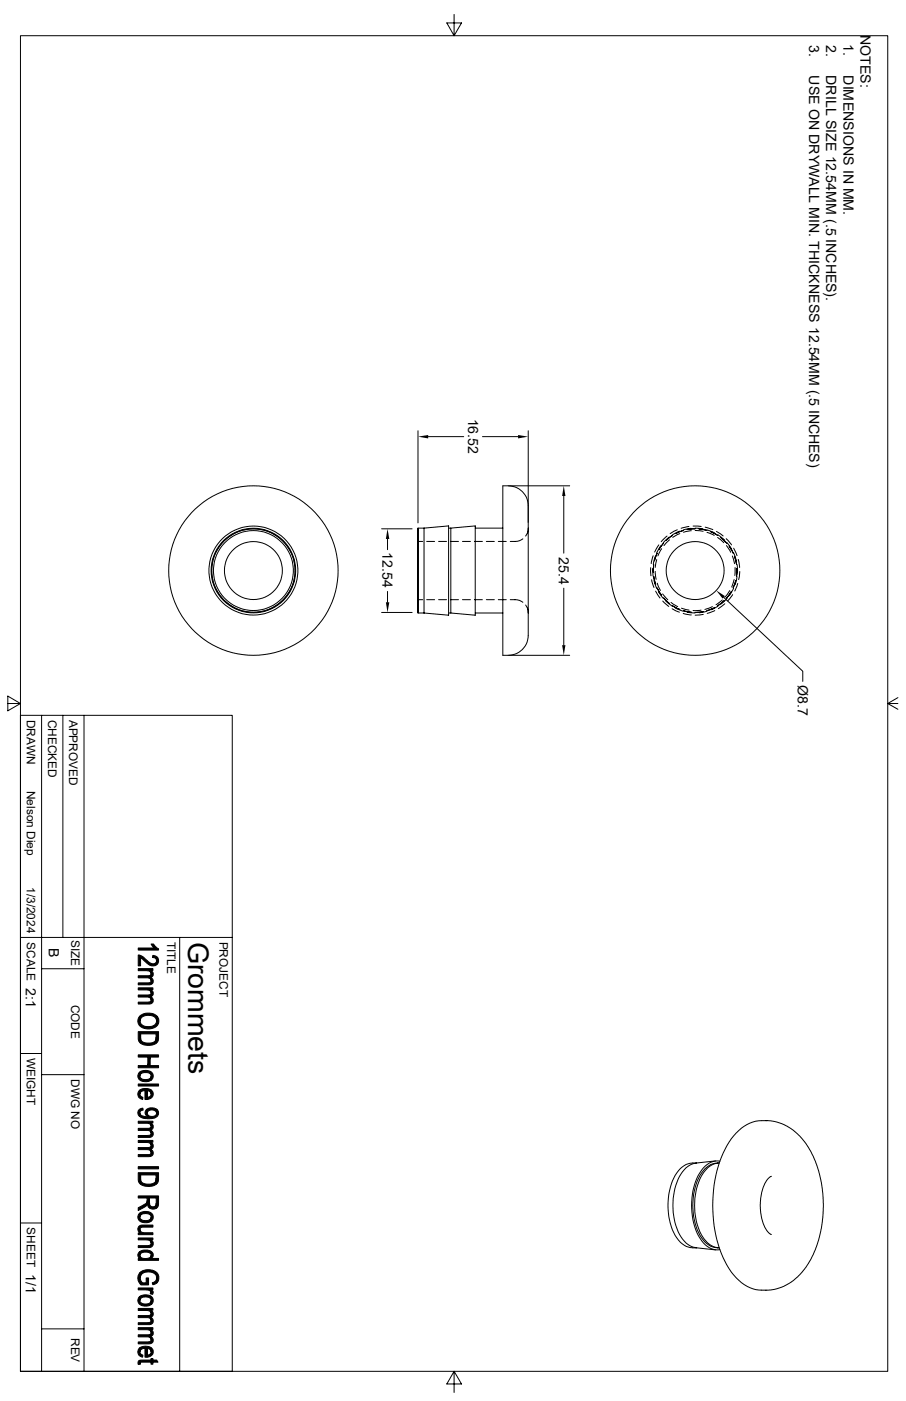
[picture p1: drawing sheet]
<svg xmlns="http://www.w3.org/2000/svg" width="279mm" height="432mm" viewBox="0 0 279 432" stroke-linecap="round" stroke-linejoin="round" font-family="sans-serif">
<g fill="none" stroke="#000" stroke-width=".31">
<path d="M6.3 11h267.5v411.7h-267.5zM140 4.4v6.6l2.3-3.9h-4.5l2.2 3.9M128.9 132.8v28.4M132 134.6h11M148.8 134.6h11M162.9 132.8v28.2M155.1 149.7a6.6 6.6 0 0 1 7.8 7.5v37.3a6.5 6.5 0 0 1-7.8 7.5zM156.9 149.7h18.8M173.9 152.9v17.6M117.7 163h9.4M119.5 166.1v3.3M128.9 163.5h.1"/>
<path d="M128.9 166.9h1.4M128.9 162.9v25.9M130.8 162.8l7.5-.7v27.5l-7.5-.7M130.8 162.8v26.1M130.8 162.8h-1.9v26.1h1.9M131.6 166.9h2.4M135.3 166.9h2.4M138.3 162.8h.7M138.9 166.9h2.5M139 162.8l7.6-.7v27.5l-7.6-.7M139 162.8v26.1M142.6 166.9h2.5"/>
<path d="M146.3 166.9h2.5M146.6 162.8h8.5M150 166.9h2.4M153.7 166.9h2.4M161.2 166.1a4.7 4.7 0 0 1-3.8 .8M162.9 162.8a3.5 3.5 0 0 1-.8 2.4M200.7 175v2.5M201 178.7l.7 2.4M201.3 175.2l.2 2.5M201.4 171.3l-.6 2.4M201.6 174l-.1 2.5M201.6 177.7l.6 2.4"/>
<path d="M201.7 178.9l.8 2.4M202.1 176.1l.3 2.5M202.1 171.5l-.6 2.4M202.5 172.5l-.4 2.4M202.6 170.5l-.8 2.3M202.7 179.7l1 2.3M203.2 167.9l-1.3 2.2M203.8 168.2l-1.3 2.2M204 169.1l-1.1 2.2M204.6 167.4l-1.4 2M205.7 165.2l-1.8 1.8M206.3 165.6l-1.7 1.7"/>
<path d="M206.5 166.4l-1.7 1.7M207.4 165l-2 1.5M208.9 163.3l-2.2 1.2M209.5 163.7l-2.2 1.1M209.6 164.5l-2.1 1.2M210.7 163.5l-2.3 .9M212.5 162.3l-2.4 .5M213.2 163.6l-2.4 .4M213.2 162.9l-2.5 .4M213.7 162.1l2.5 .2M214.3 163l-2.4 .2M214.4 163.5l2.4 .2"/>
<path d="M214.4 162.8l2.4 .2M215.6 163l2.4 .4M217.5 162.5l2.3 .7M218 164.1l2.3 .9M218.1 163.3l2.2 1M219.2 163.9l2.1 1.1M220.9 163.8l2.1 1.4M221.3 165.7l1.9 1.6M221.4 164.8l2 1.6M222.3 165.7l1.8 1.7-1.8-1.7M223.9 166l1.7 1.9M224 168.1l1.3 2.1"/>
<path d="M224.2 167.3l1.5 2M224.9 168.4l1.2 2.1M225.8 171.4l.7 2.3M226.3 169l1 2.2M226.3 170.4l.8 2.4M226.4 178.6l-.8 2.3M226.6 171.6l.6 2.4M226.7 174.9l-.1 2.5M226.9 178.9l-.8 2.3M227.2 175.2l-.1 2.5M227.3 174l.1 2.5M227.3 177.7l-.6 2.4"/>
<path d="M227.5 179.8l-.9 2.4M227.7 172.4l.4 2.5M228.1 176.1l-.3 2.5M117.7 188.8h9.4M119.5 182.3v3.3M128.9 188.2h.1M128.9 184.8h1.4M131.6 184.8h2.4M135.3 184.8h2.4M138.3 188.9h.7M138.9 184.8h2.5M142.6 184.8h2.5"/>
<path d="M146.3 184.8h2.5M146.6 188.9h8.5M150 184.8h2.4M153.7 184.8h2.4M157.4 184.8a5.2 5.2 0 0 1 3.8 .8M162.1 186.5a3.5 3.5 0 0 1 .8 2.4M173.9 181.3v17.5M202.2 182.2l1.3 2.1M202.6 181.2l1.3 2.1M203.1 182.4l1.4 2M204.3 183l1.7 1.9M204.4 185.3l1.8 1.6"/>
<path d="M205.4 185.3l1.9 1.5M206.4 186l-1.7-1.7 1.8 1.7M206.9 185.7l2.1 1.2M207.3 187.6l2.2 1.1M207.4 186.7l2.2 1.1M208.4 187.5l2.3 .9M210.1 187.5l2.4 .5M210.7 189.1l2.5 .4M210.8 188.2l2.4 .5M211.9 188.7l2.4 .2M216.2 188l-2.5 .2M216.8 188.5l-2.4 .3"/>
<path d="M216.9 189.4l-2.5 .2M218 188.4l-2.4 .4M219.7 187l-2.3 .8M220.3 187.3l-2.3 .9M220.4 188.2l-2.3 .9M221.4 186.9l-2.2 1.1M222.8 184.9l-2 1.5M223.2 184.1l24.4 22.8v3.1M223.3 185.2l-1.9 1.5M223.5 186.1l-2 1.5M224.2 184.4l-1.8 1.7M225 182l-1.4 2"/>
<path d="M225.6 182.3l-1.5 2M225.9 183.3l-1.5 1.9M226.2 181.3l-1.2 2.1M2.4 216.8h3.9l-3.9-2.3v4.6l3.9-2.3M156.9 202h18.8M273.8 216.8l3.1 1.8M276.9 215l-3.1 1.8h3.1M6.3 220.5h65.3v202.2h-65.3zM12.8 220.5v202.2M19.4 220.5v68.4M25.9 220.5v202.2M6.3 288.9h65.3"/>
<path d="M12.8 298.6h13.1M55.4 288.9v133.8M6.3 324.7h6.5M12.8 331.2h13.1M213.5 358.5a7 7 0 0 0-5.7 4.6 20.2 20.2 0 0 0 .9 18.4 6.3 6.3 0 0 0 6.1 3.1M213.5 358.4h1.3M220.7 357.8l-6.1 .7a8.5 8.5 0 0 0-6.2 6.8 19.8 19.8 0 0 0 2.1 16.6l1 1.2 1.2 .8 1.9 .6M221.2 358.5a7 7 0 0 0-5.8 4.6 20.2 20.2 0 0 0 1 18.4 6.2 6.2 0 0 0 5.1 3.1M221.2 358.4h.3M221.8 358.4a7.6 7.6 0 0 0-6.3 5.9 19.8 19.8 0 0 0 1.7 17.6l1 1.2 1.2 .8 1.9 .6M222 357.9a6.1 6.1 0 0 0-6.1 3.5 20.8 20.8 0 0 0 .5 21 5.9 5.9 0 0 0 5.6 2.7M227.1 349.2a12.5 12.5 0 0 1 11.8-3.5l2.8 .9 2.7 1.6 2.2 1.9 2.7 3.5 1.5 2.8 1.7 4.7 1.1 5.5 .3 4.3-.3 5.5-.9 4.7-1.2 4-1.6 3.4-1.8 2.7-3.2 3.3-3.2 2-2.8 .9a14.4 14.4 0 0 1-8.5-.9 19.9 19.9 0 0 1-8.4-11.5 41.8 41.8 0 0 1 2.2-31.9l1.4-2.2z"/>
<path d="M6.3 376.9h6.5M237.9 362.5l-1.3 1.1-1.3 2.5-.7 3.3-.2 1.9 .2 2.3 .7 3.3 1.3 2.5 1.3 1.1M214.5 384.6l6.2 .6M221.3 384.6h.5M12.8 409.6h13.1M140 422.7l-2.2 3.9h4.5l-2.3-3.9v6.5"/>
<circle cx="78.1" cy="175.8" r="12.9"/>
<circle cx="78.1" cy="175.9" r="13"/>
<circle cx="78.1" cy="175.9" r="8.9"/>
<circle cx="78.1" cy="175.9" r="26.1"/>
<circle cx="78.2" cy="175.8" r="12.3"/>
<circle cx="78.2" cy="175.9" r="13.7"/>
<circle cx="214.4" cy="175.8" r="26.1"/>
<circle cx="214.4" cy="175.8" r="8.9"/>
</g>
<g fill="#000" stroke="#000" stroke-width=".31">
<path d="M46.5 299.1l.1 1z" fill-rule="evenodd"/>
<path d="M42.6 298.5h4.6v.6h-.7v.6l-.9-.5h-3z" fill-rule="evenodd"/>
<path d="M46.6 291h.7l.3 .3-.1 .9z" fill-rule="evenodd"/>
<path d="M42.6 294.3l1.4 .5 1.2 1.1a1.93 1.93 0 0 0 3 .6l.1-.4v1.2a2.91 2.91 0 0 1-3.7-1.1l-1.3-1v2.5h-.7z" fill-rule="evenodd"/>
<path d="M42.6 292.2h4.9l.1-.9 1.3 1.1v.4h-6.3z" fill-rule="evenodd"/>
<path d="M47.1 294.5a1.62 1.62 0 0 1 1.7 1 1.62 1.62 0 0 1-.5 1.8l-.1-1.6-.4-.4-.8-.2z" fill-rule="evenodd"/>
<path d="M42.6 300.7h3.2l.6-.2 .2 1.8-.3-.7-.7-.2h-3z" fill-rule="evenodd"/>
<path d="M42.6 306.7h3.2l.6-.3 .2 1.8-.3-.6-.7-.3h-3z" fill-rule="evenodd"/>
<path d="M46.5 305l.1 1z" fill-rule="evenodd"/>
<path d="M42.6 304.5h4.6v.5h-.7v.6l-.9-.5h-3z" fill-rule="evenodd"/>
<path d="M46.7 299.2a1.16 1.16 0 0 1 .6 1.1 1.16 1.16 0 0 1-.8 1z" fill-rule="evenodd"/>
<path d="M42.6 302.9l3.7-.1 .3-.5v-.9a1.17 1.17 0 0 1 .6 1.5 1.17 1.17 0 0 1-1.5 .6h-3.1z" fill-rule="evenodd"/>
<path d="M46.7 305.1a1.12 1.12 0 0 1 .6 1.1 1.12 1.12 0 0 1-.8 1z" fill-rule="evenodd"/>
<path d="M42.6 308.9l3.7-.2 .3-.5v-.9a1.17 1.17 0 0 1 .6 1.5 1.17 1.17 0 0 1-1.5 .7h-3.1z" fill-rule="evenodd"/>
<path d="M43.3 313.1l1.1-.7 1.7-.1a3.3 3.3 0 0 1 2.2 .8v1.6a2.74 2.74 0 0 0-4.1-1.4l-.6 .4-.4 1z" fill-rule="evenodd"/>
<path d="M42.6 318h6.3l-.1 2.8-.6 .7-.1-2.9h-4.8v2.9l-.6-1z" fill-rule="evenodd"/>
<path d="M43.1 313.2l.1 1.5a2.18 2.18 0 0 0 2.9 1.7 2 2 0 0 0 2.2-1.7v-1.6a2.37 2.37 0 0 1 .4 2.7 2.37 2.37 0 0 1-2.4 1.3h-.3a2.76 2.76 0 0 1-3.5-2.9z" fill-rule="evenodd"/>
<path d="M42.6 334.1h6.3v.6h-6.3z" fill-rule="evenodd"/>
<path d="M43 336.1l.1-.1 .2 1.8 .8 .4-.1 .7a1.67 1.67 0 0 1-1-2.8z" fill-rule="evenodd"/>
<path d="M43.1 336a3.5 3.5 0 0 1 3.5 0v1.2l-.3-.7-1-.3v2.7h-.6v-2.8l-1.1 .3-.5 .8z" fill-rule="evenodd"/>
<path d="M42.9 330.6l.2-.2v1.2a2.02 2.02 0 0 0 3.2 .7l.3-.7 .1 1.3a2.82 2.82 0 0 1-4.2-.9v-.5z" fill-rule="evenodd"/>
<path d="M43.1 330.4a2.76 2.76 0 0 1 4.1 .9l-.1 1-.4 .6-.1-1.3a1.89 1.89 0 0 0-2.9-.8l-.4 .4-.2 .4z" fill-rule="evenodd"/>
<path d="M45.3 336.2v2h.2l.6-.2 .5-.4v-1.6a1.65 1.65 0 0 1 .5 1.9 1.65 1.65 0 0 1-1.8 1z" fill-rule="evenodd"/>
<path d="M43.3 318.6v1.1a1.87 1.87 0 0 0 2.5 1.8 1.76 1.76 0 0 0 2.3-1.8l.1 1.8-.2 .2-1.9 .5-1.8-.2-1-.5z" fill-rule="evenodd"/>
<path d="M42.6 328.4h3l.7-2.6v2.6h2.6v.7h-6.3z" fill-rule="evenodd"/>
<path d="M42.6 325.1h6.3v.7h-2.6l-.7 2.6v-2.6h-3z" fill-rule="evenodd"/>
<path d="M42.6 359.6h6.3v.7h-6.3z" fill-rule="evenodd"/>
<path d="M42.8 342.1l1.3-.6 .1 .6-.9 .4-.2 1.6a1.47 1.47 0 0 1-.3-2z" fill-rule="evenodd"/>
<path d="M45.1 342.1l.2-.2 .3 2.3a1.34 1.34 0 0 1-.5-2.1z" fill-rule="evenodd"/>
<path d="M42.6 347.8h3.2l.6-.3 .2 1.8-.3-.6-.4-.3h-3.3z" fill-rule="evenodd"/>
<path d="M42.6 353.7h3.2l.6-.3 .2 1.8-.3-.6-.4-.2-3.3-.1z" fill-rule="evenodd"/>
<path d="M46.5 346.1l.1 1z" fill-rule="evenodd"/>
<path d="M46.5 352l.1 1z" fill-rule="evenodd"/>
<path d="M42.6 345.6h4.6v.5h-.7v.6l-1-.5h-2.9z" fill-rule="evenodd"/>
<path d="M42.6 351.5h4.6v.5h-.7v.6l-.7-.4-3.2-.1z" fill-rule="evenodd"/>
<path d="M46.7 346.2a1.13 1.13 0 0 1 .6 1.1 1.13 1.13 0 0 1-.8 1z" fill-rule="evenodd"/>
<path d="M42.6 350l3.1-.1a.7 .7 0 0 0 .9-.6v-.9a1.17 1.17 0 0 1 .6 1.5 1.17 1.17 0 0 1-1.5 .7h-3.1z" fill-rule="evenodd"/>
<path d="M46.7 352.1a1.13 1.13 0 0 1 .6 1.1 1.13 1.13 0 0 1-.8 1z" fill-rule="evenodd"/>
<path d="M42.6 355.9h3.1a.7 .7 0 0 0 .9-.7v-.9a1.19 1.19 0 0 1 .6 1.5 1.19 1.19 0 0 1-1.5 .7h-3.1z" fill-rule="evenodd"/>
<path d="M45.3 341.9a2.95 2.95 0 0 1 3 0v1.2a1.5 1.5 0 0 0-1.5-1 1.5 1.5 0 0 0-1.4 1z" fill-rule="evenodd"/>
<path d="M43.1 343a2.1 2.1 0 0 0 2.5 1.2v-.6a1.59 1.59 0 0 0 2.7-.5v-1.2a1.71 1.71 0 0 1 .3 2 1.71 1.71 0 0 1-1.8 .9h-1.1a4 4 0 0 1-2.6-.7z" fill-rule="evenodd"/>
<path d="M43.2 379l.1 1z" fill-rule="evenodd"/>
<path d="M42.6 372.2l1.3-.6a1.72 1.72 0 0 0 1.5-1.6l.1 1.2-.3 .4-2.6 1.5z" fill-rule="evenodd"/>
<path d="M42.8 374.2l.3-.3v1.2a2.02 2.02 0 0 0 3.2 .7l.3-.7 .1 1.2a2.56 2.56 0 0 1-4.2-1.2z" fill-rule="evenodd"/>
<path d="M42.8 378l.9-.4h3.5v.6l-3.7 .1-.3 .5-.1 1.1a1.3 1.3 0 0 1-.3-1.9z" fill-rule="evenodd"/>
<path d="M43.1 373.9a2.76 2.76 0 0 1 4.1 .9l-.1 1-.4 .5-.1-1.2a1.89 1.89 0 0 0-2.9-.8l-.4 .4-.2 .4z" fill-rule="evenodd"/>
<path d="M43.3 362.1v1.1a1.87 1.87 0 0 0 2.5 1.8 1.76 1.76 0 0 0 2.3-1.8l.1 1.8-.2 .1-1.9 .6-1.6-.2-1.2-.5z" fill-rule="evenodd"/>
<path d="M46.1 369.2v1.5a1.05 1.05 0 0 0 .9 1.2 1.05 1.05 0 0 0 1.2-1v1.5l-1.2 .3-.9-.4z" fill-rule="evenodd"/>
<path d="M42.6 361.4h6.3v2.2l-.3 .9-.4 .5-.1-2.9h-4.8v2.9l-.6-1z" fill-rule="evenodd"/>
<path d="M42.6 368.6h6.3l-.2 3.3-.5 .5v-3.2h-2.1v3.1l-.6-1.1-.1-2h-2.8z" fill-rule="evenodd"/>
<path d="M42.8 386l.3-.3 .1 2.2a1.24 1.24 0 0 1-.4-1.9z" fill-rule="evenodd"/>
<path d="M43.2 392.2l.1 2 .3 .9 .3 .3h1.2v-1.5h.7v2.1h-2.3l-.3-.3a2.56 2.56 0 0 1 0-3.5z" fill-rule="evenodd"/>
<path d="M46.5 382.1l.1 1.1z" fill-rule="evenodd"/>
<path d="M42.6 380h.7v-.5l1.2 .4h2.7v.6h-4.6z" fill-rule="evenodd"/>
<path d="M42.6 381.6h4.6v.5h-.7v.6l-.9-.5-3-.1z" fill-rule="evenodd"/>
<path d="M42.6 397h4.6v.5h-.7v.8l-.2-.4-.7-.3h-3z" fill-rule="evenodd"/>
<path d="M42.6 383.9l3.5-.1 .5-.5 .1-1.1a1.32 1.32 0 0 1 .4 1.7 1.32 1.32 0 0 1-1.7 .6h-2.8z" fill-rule="evenodd"/>
<path d="M43.1 385.7h.2a2.93 2.93 0 0 1 3.9 .8v.7l-.5 .7-.1-1a1.98 1.98 0 0 0-2.7-.8l-.5 .2-.3 .6z" fill-rule="evenodd"/>
<path d="M46.5 397.5l.7 .5-.2 .9-.7-.2z" fill-rule="evenodd"/>
<path d="M48.3 393.9v1.6l-1.2 .4-.2-.5a1.49 1.49 0 0 0 1.4-1.5z" fill-rule="evenodd"/>
<path d="M43.2 387.2a2.22 2.22 0 0 0 3.4-.2l.1 .9h2.2v.6h-6.3v-.6h.6z" fill-rule="evenodd"/>
<path d="M43.4 392l1.6-.6h1.2a2.43 2.43 0 0 1 2.5 1.3 2.43 2.43 0 0 1-.4 2.8v-1.6a2.56 2.56 0 0 0-3.6-1.8 1.85 1.85 0 0 0-1.4 1.8l-.1-1.7z" fill-rule="evenodd"/>
<path d="M43 415.5l.1-.1 .2 1.8 .8 .5-.1 .6a1.66 1.66 0 0 1-1.4-1.1 1.66 1.66 0 0 1 .4-1.7z" fill-rule="evenodd"/>
<path d="M42.6 405.5h3.2l.6-.3 .2 1.8-.3-.6-.4-.3h-3.3z" fill-rule="evenodd"/>
<path d="M42.6 411.4h3.2l.6-.3 .2 1.8-.3-.6-.4-.2-3.3-.1z" fill-rule="evenodd"/>
<path d="M43.1 415.4a3.5 3.5 0 0 1 3.5 0v1.2l-.3-.7-1-.3v2.7h-.6v-2.8l-1 .3-.6 .9z" fill-rule="evenodd"/>
<path d="M46.5 403.8l.1 1z" fill-rule="evenodd"/>
<path d="M46.5 409.7l.1 1z" fill-rule="evenodd"/>
<path d="M42.8 399.9l.3-.3v1.2a2 2 0 0 0 3.1 .8l.4-.8 .1 1.2a2.56 2.56 0 0 1-4.2-1.2z" fill-rule="evenodd"/>
<path d="M42.6 403.3h4.6v.5h-.7v.6l-1-.5h-2.9z" fill-rule="evenodd"/>
<path d="M42.6 409.2h4.6v.5h-.7v.6l-1-.5h-2.9z" fill-rule="evenodd"/>
<path d="M43.1 399.6a2.76 2.76 0 0 1 4.1 .9l-.1 1-.4 .5-.1-1.2a1.89 1.89 0 0 0-2.9-.8l-.4 .3-.2 .5z" fill-rule="evenodd"/>
<path d="M46.7 403.9a1.13 1.13 0 0 1 .6 1.1 1.13 1.13 0 0 1-.8 1z" fill-rule="evenodd"/>
<path d="M42.6 407.7l3.1-.1a.7 .7 0 0 0 .9-.6v-.9a1.17 1.17 0 0 1 .6 1.5 1.17 1.17 0 0 1-1.5 .7h-3.1z" fill-rule="evenodd"/>
<path d="M46.7 409.8a1.13 1.13 0 0 1 .6 1.1 1.13 1.13 0 0 1-.8 1z" fill-rule="evenodd"/>
<path d="M42.6 413.6h3.1a.7 .7 0 0 0 .9-.7v-.9a1.19 1.19 0 0 1 .6 1.5 1.19 1.19 0 0 1-1.5 .7h-3.1z" fill-rule="evenodd"/>
<path d="M45.3 415.6v2.1l.8-.3 .5-.4v-1.6a1.65 1.65 0 0 1 .5 2 1.65 1.65 0 0 1-1.8 .9z" fill-rule="evenodd"/>
<path d="M43.3 419.2h3.3v-.5h.6v.5h1.1l.4 .6h-1.5v.7h-.6v-.7h-3.1l-.2 .4z" fill-rule="evenodd"/>
<path d="M42.7 419.5l.6-.3v1.3h-.7z" fill-rule="evenodd"/>
</g>
<path d="M128.9 134.6l3.1-.5v1zM159.8 134.1l3.1 .5-3.1 .5zM173.9 149.7l.5 3.2h-1zM119.5 163l.6 3.1h-1.1zM119 185.6h1.1l-.6 3.2zM173.4 198.8h1l-.5 3.2zM220.9 182l2.7 1.7-.8 .8z" fill="#000"/>
<text font-size="8.8" x="58" y="290.2" transform="rotate(90 58 290.2)">Grommets</text>
<g font-size="4.4">
<text x="265.4" y="10.7" transform="rotate(90 265.4 10.7)">NOTES:</text>
<text x="249.6" y="13.9" transform="rotate(90 249.6 13.9)">3.</text>
<text x="254.8" y="14" transform="rotate(90 254.8 14)">2.</text>
<text x="260.1" y="13.6" transform="rotate(90 260.1 13.6)">1.</text>
<text x="249.6" y="23.2" transform="rotate(90 249.6 23.2)">USE ON DRYWALL MIN. THICKNESS 12.54MM (.5 INCHES)</text>
<text x="254.8" y="23.2" transform="rotate(90 254.8 23.2)">DRILL SIZE 12.54MM (.5 INCHES).</text>
<text x="260.1" y="23.2" transform="rotate(90 260.1 23.2)">DIMENSIONS IN MM.</text>
<text x="144.4" y="129" transform="rotate(90 144.4 129)">16.52</text>
<text x="118" y="170.3" transform="rotate(90 118 170.3)">12.54</text>
<text x="172.3" y="171.7" transform="rotate(90 172.3 171.7)">25.4</text>
<text x="246.1" y="211.1" transform="rotate(90 246.1 211.1)">Ø8.7</text>
<text x="15.1" y="292.3" transform="rotate(90 15.1 292.3)">B</text>
<text x="8" y="304.6" transform="rotate(90 8 304.6)">2:1</text>
<text x="8" y="392.6" transform="rotate(90 8 392.6)">1/1</text>
</g>
<g font-size="3.6">
<text x="8.3" y="221.8" transform="rotate(90 8.3 221.8)">DRAWN</text>
<text x="14.8" y="221.8" transform="rotate(90 14.8 221.8)">CHECKED</text>
<text x="21.3" y="221.8" transform="rotate(90 21.3 221.8)">APPROVED</text>
<text x="8.3" y="243.7" transform="rotate(90 8.3 243.7)">Nelson Diep</text>
<text x="8.3" y="273.4" transform="rotate(90 8.3 273.4)">1/3/2024</text>
<text x="8.3" y="290.4" transform="rotate(90 8.3 290.4)">SCALE</text>
<text x="22" y="289.7" transform="rotate(90 22 289.7)">SIZE</text>
<text x="51.5" y="290.2" transform="rotate(90 51.5 290.2)">TITLE</text>
<text x="67.7" y="290.2" transform="rotate(90 67.7 290.2)">PROJECT</text>
<text x="22" y="309.6" transform="rotate(90 22 309.6)">CODE</text>
<text x="8.3" y="326" transform="rotate(90 8.3 326)">WEIGHT</text>
<text x="22" y="332.5" transform="rotate(90 22 332.5)">DWG NO</text>
<text x="8.3" y="378.3" transform="rotate(90 8.3 378.3)">SHEET</text>
<text x="22" y="412.4" transform="rotate(90 22 412.4)">REV</text>
</g>
</svg>
